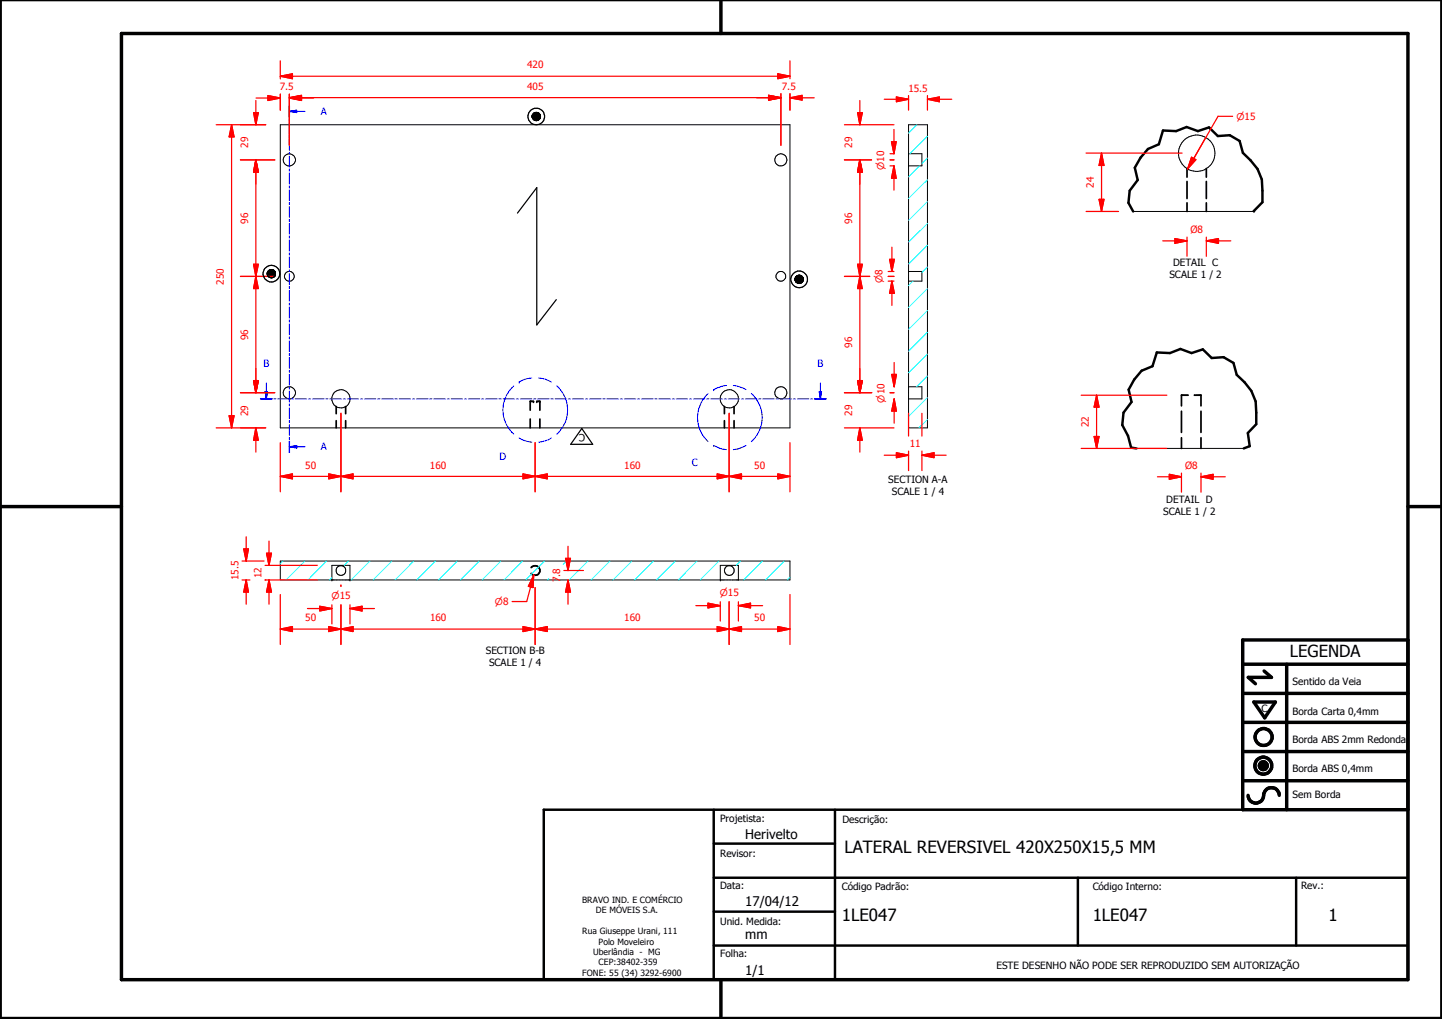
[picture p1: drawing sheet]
<svg xmlns="http://www.w3.org/2000/svg" width="297mm" height="210mm" viewBox="0 0 297 210" stroke-linecap="round" stroke-linejoin="round" font-family="sans-serif">
<g fill="#000">
<circle cx="109.9" cy="82.7" r=".18"/>
<circle cx="110.6" cy="82.7" r=".18"/>
<circle cx="111.2" cy="82.7" r=".18"/>
</g>
<g fill="none" stroke="#000" stroke-width=".35">
<path d="M244.5 34.7v1.8M244.5 37.4v3.5M248.5 34.7v1.8M248.5 37.4v3.5M244.5 41.8v1.8M248.5 41.8v1.8M69.3 83.7v1.5M69.3 86.7v1.4M71.2 83.7v1.5M71.2 86.7v1.4M109.2 86.3v1.8M109.9 82.7h-.7v1.8"/>
<path d="M110.6 82.7h.6v1.8M111.2 86.3v1.8M149.2 83.7v1.5M149.2 86.7v1.4M151.2 83.7v1.5M151.2 86.7v1.4M243.4 84.7v4.4M243.4 90.2v2.2M244.7 81.4h-1.3v2.2M246 81.4h1.4v2.2M247.4 84.7v4.4M247.4 90.2v2.2"/>
<path d="M109.4 116.9a1 1 0 0 1 1.5-.1 1 1 0 0 1 0 1.5 1 1 0 0 1-1.5-.2"/>
</g>
<g fill="none" stroke="#000" stroke-width=".21">
<path d="M57.7 25.7h105v62.4h-105zM109.6 23.8v.4zM109.6 23.8v.3zM109.6 23.9v.2zM109.7 23.6v.7zM109.7 23.7v.6zM109.7 23.7l-.1 .5zM109.8 23.6v.8zM109.8 23.5v1zM109.8 23.5v.9zM109.9 23.5v1.1zM109.9 23.4v1.2z"/>
<path d="M110 23.3l.1-.1-.1 1.5zM110 23.3v1.4zM110.1 23.2v1.5zM110.1 23.2v1.6zM110.2 23.2h.1l-.1 1.6zM110.2 23.2v1.6zM110.3 23.2v1.6zM110.3 23.2v1.6h-.1zM110.4 23.2v1.6zM110.4 23.2h.2l-.2 1.6zM110.6 23.2v1.6h-.2zM110.6 23.2v1.6z"/>
<path d="M110.7 23.2l-.1 1.6zM110.7 23.2v1.6zM110.8 23.2l-.1 1.6zM110.8 23.2v1.6zM110.9 23.2l-.1 1.6zM110.9 23.2v1.5zM111 23.3l-.1 1.4zM111 23.3v1.4zM111 23.4v1.3zM111 23.4v1.2zM111.1 23.5l-.1 1.1zM111.1 23.5v1.1z"/>
<path d="M111.2 23.5l-.1 1.1zM111.2 23.5v1zM111.2 23.6v.9zM111.2 23.6v.8zM111.2 23.6v.7zM111.3 23.7l-.1 .6zM111.3 23.7v.6zM111.3 23.8v.5zM111.3 23.8v.4zM111.3 23.9v.3zM111.3 23.9v.2zM187.2 34.2h.1"/>
<path d="M187.2 31.7h2.7v2.5h-2.7M187.2 25.7h3.8v62.4h-3.8zM55.1 56.2v.4zM55.1 56.2v.3zM55.1 56.3v.2zM55.1 56.1v.5zM55.2 56v.8zM55.2 56v.7zM55.2 55.9l.1-.1-.1 1.1zM55.2 55.9v1zM55.2 55.9v.9zM55.3 55.8v1.1z"/>
<path d="M55.3 55.8l.1-.1-.1 1.3zM55.3 55.8v1.2zM55.4 55.7v1.4zM55.5 55.7l.1-.1-.1 1.5zM55.5 55.7v1.4zM55.6 55.6v1.5zM55.7 55.6v1.6zM55.7 55.5h.1l-.1 1.7zM55.7 55.5v1.7zM55.8 55.5v1.7zM55.8 55.5v1.7h-.1zM55.9 55.5v1.7z"/>
<path d="M56 55.5l-.1 1.7zM56 55.5v1.7zM56.1 55.5l-.1 1.7zM56.1 55.5v1.7zM56.2 55.6l-.1 1.6zM56.2 55.6v1.6zM56.3 55.6l-.1 1.6zM56.3 55.6v1.5zM56.3 55.7v1.4zM56.4 55.7l-.1 1.4zM56.4 55.7v1.4zM56.5 55.8l-.1 1.3z"/>
<path d="M56.5 55.8v1.2zM56.6 55.8l-.1 1.2zM56.6 55.8v1.1zM56.6 55.9v1zM56.6 56v.9zM56.6 56v.8zM56.7 56l-.1 .8zM56.7 56v.7zM56.7 56.1v.6zM56.7 56.1v.5zM56.7 56.2v.4zM56.7 56.3v.3z"/>
<path d="M56.7 56.3v.2zM163.8 57.4v.3zM163.8 57.4v.2zM163.8 57.3v.5zM163.8 57.3v.4zM163.9 57.1v.9zM163.9 57.1v.8zM163.9 57.2v.7zM163.9 57.2l-.1 .6zM163.9 57.1l.1-.1-.1 1zM164 57v1.1zM164 56.9h.1l-.1 1.3z"/>
<path d="M164 56.9v1.3zM164.1 56.9v1.3zM164.2 56.8v1.5zM164.3 56.8v1.5zM164.4 56.7v1.6zM164.4 56.7l-.1 1.6zM164.4 56.7h.1l-.1 1.7zM164.4 56.7v1.7zM164.5 56.7v1.7zM164.5 56.7v1.7h-.1zM164.6 56.7l-.1 1.7zM164.6 56.7v1.7z"/>
<path d="M164.7 56.7l-.1 1.7zM164.7 56.7v1.7zM164.8 56.7l-.1 1.7zM164.8 56.7v1.7zM164.9 56.7l-.1 1.7zM164.9 56.7v1.6zM165 56.8l-.1 1.5zM165 56.8v1.5zM165.1 56.8l-.1 1.5zM165.1 56.8v1.5zM165.1 56.9v1.4zM165.1 56.9v1.3z"/>
<path d="M165.2 56.9l-.1 1.3zM165.2 56.9v1.3zM165.3 57l-.1 1.2zM165.3 57v1.1zM165.3 57.1v1zM165.3 57.1v.9zM165.4 57.1l-.1 .9zM165.4 57.1v.9zM165.4 57.2v.8zM165.4 57.2v.7zM165.4 57.3v.6zM165.4 57.3v.5z"/>
<path d="M165.4 57.4v.4zM165.4 57.4v.3zM165.4 57.4v.2zM187.2 55.9h2.7v2h-2.7M233.4 43.6h24.9M187.2 79.7h.1M187.2 79.7h2.7v2.5h-2.7M234.1 92.4h22.1M57.7 115.6h105v3.9h-105zM68.4 119.5h.1M68.4 119.5v-3h3.7v3M72.1 119.5h.1"/>
<path d="M148.4 119.5h.1M148.4 119.5v-3h3.7v3M259.4 157.6l1.6 .1zM259.4 157.7l1.6 .1zM259.4 157.8l1.6 .1zM259.4 157.9h1.6v.1zM259.4 157.9l1.6 .1h-1.5zM259.4 157.6h1.6zM259.5 158h1.5zM259.5 158l1.4 .1zM259.5 157.5l1.5 .1zM259.5 158.1h1.4z"/>
<path d="M259.5 157.4l1.5 .1zM259.5 158.1l1.4 .1zM259.5 157.3l1.4 .1zM259.6 158.2h1.3zM259.6 158.2h1.2zM259.6 157.2l1.3 .1zM259.6 158.2l1.2 .1zM259.6 157.2h1.3zM259.7 158.3h1.1zM259.7 158.3l1 .1zM259.7 157.1l1.1 .1zM259.7 157.1h1.1z"/>
<path d="M259.8 158.4h.9zM259.8 158.4h.8zM259.8 157.1h1zM259.8 157.1h.9zM259.8 158.4l.8 .1zM259.8 157l.9 .1zM259.8 157h.8zM259.9 158.5h.7zM259.9 158.5h.6zM259.9 157h.7zM260 158.5h.5zM260 158.5h.4z"/>
<path d="M260 157h.6zM260.1 158.5h.3zM260.1 158.5h.2zM260.1 156.9l.4 .1zM260.1 156.9h.3zM260.1 156.9h.2z"/>
<circle cx="59.6" cy="32.9" r="1.27"/>
<circle cx="160.9" cy="32.9" r="1.25"/>
<circle cx="246.5" cy="31.6" r="3.7"/>
<circle cx="59.6" cy="56.9" r="1.01"/>
<circle cx="160.8" cy="56.9" r="1"/>
<circle cx="59.6" cy="80.9" r="1.25"/>
<circle cx="70.2" cy="82.2" r="1.89"/>
<circle cx="150.2" cy="82.2" r="1.88"/>
<circle cx="160.8" cy="80.9" r="1.25"/>
<circle cx="70.2" cy="117.5" r="1.01"/>
<circle cx="150.2" cy="117.5" r="1.01"/>
</g>
<path d="M233.4 43.6l-1-1.8 .3-2.5 1.7-2.2-.6-2.6 1.1-2 1.6-1.8 2.2-1 .9-2.8 2.7 .1 2.1-.8 2.4 .8 2.2-.8 1.9 1.8 2.4-.1 2.1 1.1 .6 2.5 1.6 1.5 1.4 1.8 .9 2.2 .2 4.7-1.8 1.9M234.1 92.4l-1.1-.2-.6-2.4-1.2-2.3 .2-2.5 1.7-2.2-.6-2.5 1.1-2.1 1.6-1.8 2.2-1 .9-2.8 2.7 .1 2.2-.8 2.2 .8 2.4-.7 1.8 1.7 2.4-.1 2.1 1.2 .7 2.4 1.6 1.5 1.4 1.8 .9 2.2 .1 4.7-1.8 1.8 .4 2.7-1.2 .5M112 166.8h178v35h-178zM147 173.8h25M147 166.8v35M172 166.8v35M147 194.8h143M147 180.8h143M147 187.8h25M222 180.8v14M267 180.8v14" fill="none" stroke="#000" stroke-width=".51"/>
<g fill="#000">
<path d="M109.7 23.7l-.1 .5zM109.6 23.8v.4zM109.6 23.8v.3zM109.6 23.9v.2zM109.7 23.6v.7zM109.7 23.7v.6zM109.8 23.5v.9zM109.8 23.6v.8zM109.8 23.5v1zM109.9 23.4v1.2zM109.9 23.5v1.1zM110 23.3l.1-.1-.1 1.5z"/>
<path d="M110 23.3v1.4zM110.1 23.2v1.5zM110.1 23.2v1.6zM110.2 23.2h.1l-.1 1.6zM110.2 23.2v1.6zM110.3 23.2v1.6zM110.3 23.2v1.6h-.1zM110.4 23.2v1.6zM110.4 23.2h.2l-.2 1.6zM110.6 23.2v1.6h-.2zM110.6 23.2v1.6zM110.7 23.2l-.1 1.6z"/>
<path d="M110.7 23.2v1.6zM110.8 23.2l-.1 1.6zM110.8 23.2v1.6zM110.9 23.2l-.1 1.6zM110.9 23.2v1.5zM111 23.3l-.1 1.4zM111 23.3v1.4zM111 23.4v1.3zM111 23.4v1.2zM111.1 23.5l-.1 1.1zM111.1 23.5v1.1zM111.2 23.5l-.1 1.1z"/>
<path d="M111.2 23.5v1zM111.2 23.6v.9zM111.2 23.6v.8zM111.2 23.6v.7zM111.3 23.7l-.1 .6zM111.3 23.7v.6zM111.3 23.8v.5zM111.3 23.8v.4zM111.3 23.9v.3zM111.3 23.9v.2zM55.1 56.1v.5zM55.1 56.2v.4z"/>
<path d="M55.1 56.2v.3zM55.1 56.3v.2zM55.2 55.9v.9zM55.2 56v.8zM55.2 56v.7zM55.2 55.9l.1-.1-.1 1.1zM55.2 55.9v1zM55.3 55.8v1.1zM55.3 55.8l.1-.1-.1 1.3zM55.3 55.8v1.2zM55.4 55.7v1.4zM55.5 55.7l.1-.1-.1 1.5z"/>
<path d="M55.5 55.7v1.4zM55.6 55.6v1.5zM55.7 55.6v1.6zM55.7 55.5h.1l-.1 1.7zM55.7 55.5v1.7zM55.8 55.5v1.7zM55.8 55.5v1.7h-.1zM55.9 55.5v1.7zM56 55.5l-.1 1.7zM56 55.5v1.7zM56.1 55.5l-.1 1.7zM56.1 55.5v1.7z"/>
<path d="M56.2 55.6l-.1 1.6zM56.2 55.6v1.6zM56.3 55.6l-.1 1.6zM56.3 55.6v1.5zM56.3 55.7v1.4zM56.4 55.7l-.1 1.4zM56.4 55.7v1.4zM56.5 55.8l-.1 1.3zM56.5 55.8v1.2zM56.6 55.8l-.1 1.2zM56.6 55.8v1.1zM56.6 55.9v1z"/>
<path d="M56.6 56v.9zM56.6 56v.8zM56.7 56l-.1 .8zM56.7 56v.7zM56.7 56.1v.6zM56.7 56.1v.5zM56.7 56.2v.4zM56.7 56.3v.3zM56.7 56.3v.2zM163.8 57.3v.4zM163.8 57.4v.3zM163.8 57.4v.2z"/>
<path d="M163.9 57.2l-.1 .6zM163.8 57.3v.5zM163.9 57.1v.9zM163.9 57.1v.8zM163.9 57.2v.7zM163.9 57.1l.1-.1-.1 1zM164 57v1.1zM164 56.9h.1l-.1 1.3zM164 56.9v1.3zM164.1 56.9v1.3zM164.2 56.8v1.5zM164.3 56.8v1.5z"/>
<path d="M164.4 56.7v1.6zM164.4 56.7l-.1 1.6zM164.4 56.7h.1l-.1 1.7zM164.4 56.7v1.7zM164.5 56.7v1.7zM164.5 56.7v1.7h-.1zM164.6 56.7l-.1 1.7zM164.6 56.7v1.7zM164.7 56.7l-.1 1.7zM164.7 56.7v1.7zM164.8 56.7l-.1 1.7zM164.8 56.7v1.7z"/>
<path d="M164.9 56.7l-.1 1.7zM164.9 56.7v1.6zM165 56.8l-.1 1.5zM165 56.8v1.5zM165.1 56.8l-.1 1.5zM165.1 56.8v1.5zM165.1 56.9v1.4zM165.1 56.9v1.3zM165.2 56.9l-.1 1.3zM165.2 56.9v1.3zM165.3 57l-.1 1.2zM165.3 57v1.1z"/>
<path d="M165.3 57.1v1zM165.3 57.1v.9zM165.4 57.1l-.1 .9zM165.4 57.1v.9zM165.4 57.2v.8zM165.4 57.2v.7zM165.4 57.3v.6zM165.4 57.3v.5zM165.4 57.4v.4zM165.4 57.4v.3zM165.4 57.4v.2zM259.4 157.6h1.6z"/>
<path d="M259.5 157.5l1.5 .1zM259.5 157.4l1.5 .1zM259.5 157.3l1.4 .1zM259.6 157.2l1.3 .1zM259.6 157.2h1.3zM259.7 157.1l1.1 .1zM259.7 157.1h1.1zM259.8 157.1h1zM259.8 157.1h.9zM259.8 157l.9 .1zM259.8 157h.8zM259.9 157h.7z"/>
<path d="M260 157h.6zM260.1 156.9l.4 .1zM260.1 156.9h.3zM260.1 156.9h.2zM260.1 158.5h.2zM260 158.5h.4zM260.1 158.5h.3zM259.9 158.5h.6zM260 158.5h.5zM259.8 158.4l.8 .1zM259.9 158.5h.7zM259.8 158.4h.8z"/>
<path d="M259.7 158.3l1 .1zM259.8 158.4h.9zM259.6 158.2l1.2 .1zM259.7 158.3h1.1zM259.6 158.2h1.2zM259.5 158.1l1.4 .1zM259.6 158.2h1.3zM259.5 158l1.4 .1zM259.5 158.1h1.4zM259.4 157.9l1.6 .1h-1.5zM259.5 158h1.5zM259.4 157.6l1.6 .1z"/>
<path d="M259.4 157.7l1.6 .1zM259.4 157.8l1.6 .1zM259.4 157.9h1.6v.1z"/>
</g>
<g fill="none" stroke="#000" stroke-width=".71">
<path d="M148.5 0v6.9M297 -.1v209.9h-297v-209.9M25 6.9h265v194.9h-265zM0 104.4h25M290 104.4h7M256 136.8h34M260.4 138.2l1.5 1.3h-4.8l1.5 1.3M265 136.8v30M290 131.8h-34v35h34M256 154.8h34M256 148.8h34M256 142.8h34"/>
<path d="M258.3 144.6h4.4l-2.2 3.3zM256 160.8h34M257.1 163.8a1.62 1.62 0 0 0 1.8 1.6 1.62 1.62 0 0 0 1.4-1.9 1.63 1.63 0 0 1 1.7-1.2 1.63 1.63 0 0 1 1.5 1.5M148.5 201.8v8"/>
<circle cx="260.2" cy="157.7" r="1.76"/>
<circle cx="260.2" cy="157.7" r=".82"/>
<circle cx="260.3" cy="151.8" r="1.76"/>
</g>
<g fill="none" stroke="#00f" stroke-width=".21">
<path d="M59.6 21.8v2.3M59.6 24.5v.4M59.6 25.3v2.2M59.6 27.9v.4M59.6 28.7v2.3M59.6 31.4v.4M59.6 32.2v2.2M59.6 34.8v.5M59.6 35.6v2.3M59.6 38.3v.4M59.6 39.1v2.2M59.6 22.9h1.5"/>
<path d="M59.6 41.7v.5M59.6 42.5v2.3M59.6 45.2v.4M59.6 46v2.2M59.6 48.6v.5M59.6 49.4v2.3M59.6 52.1v.4M59.6 52.9v2.3M59.6 55.5v.5M59.6 56.3v2.3M59.6 59v.4M59.6 59.8v2.3"/>
<path d="M59.6 62.4v.5M59.6 63.2v2.3M59.6 65.9v.4M59.6 66.7v2.3M59.6 69.3v.5M59.6 70.2v2.2M59.6 72.8v.5M59.6 73.6v2.3M59.6 76.3v.4M59.6 77.1v2.2M59.6 79.7v.5M59.6 80.6v2.2"/>
<path d="M59.6 83.2v.4M59.6 84v2.2M59.6 86.6v.5M59.6 87.5v2.2M59.6 90.1v.5M59.6 90.9v2.3"/>
</g>
<path d="M59.6 21.8v2.3M59.6 90.9v2.3" fill="none" stroke="#00f" stroke-width=".3"/>
<path d="M59.6 22.9l1.5-.2v.5z" fill="#00f"/>
<path d="M59.6 22.9l1.5-.2v.5zM61.1 22.9h1.7M59.6 92h1.5" fill="none" stroke="#00f" stroke-width=".21"/>
<path d="M59.6 92l1.5-.2v.5z" fill="#00f"/>
<g fill="none" stroke="#00f" stroke-width=".21">
<path d="M53.7 82.2h2.3M54.9 80.6v1.6M56.4 82.2h.5M57.2 82.2h2.4M59.6 92l1.5-.2v.5zM60 82.2h.4M60.8 82.2h2.4M61.1 92h1.7M63.5 82.2h.5M64.4 82.2h2.4M67.1 82.2h.5M67.9 82.2h2.4"/>
<path d="M70.7 82.2h.5M71.5 82.2h2.4M74.2 82.2h.5M75.1 82.2h2.3M77.8 82.2h.5M78.7 82.2h2.3M81.4 82.2h.4M82.2 82.2h2.4M85 82.2h.4M85.8 82.2h2.4M88.5 82.2h.5M89.4 82.2h2.3"/>
<path d="M92.1 82.2h.4M92.9 82.2h2.4M95.7 82.2h.4M96.5 82.2h2.3M99.2 82.2h.4M100 82.2h2.4M102.8 82.2h.4M103.6 82.2h2.4M106.3 82.2h.5M107.2 82.2h2.4M109.9 82.2h.5M110.7 82.2h2.4"/>
<path d="M113.5 82.2h.5M114.3 82.2h2.4M117 82.2h.5M117.9 82.2h2.3M120.6 82.2h.5M121.5 82.2h2.3M124.2 82.2h.4M125 82.2h2.4M127.8 82.2h.4M128.6 82.2h2.4M131.3 82.2h.5M132.2 82.2h2.3"/>
<path d="M134.9 82.2h.4M135.7 82.2h2.4M138.5 82.2h.4M139.3 82.2h2.3M142 82.2h.4M142.8 82.2h2.4M145.6 82.2h.4M146.4 82.2h2.4M149.2 82.2h.4M150 82.2h2.4M152.7 82.2h.5M153.5 82.2h2.4"/>
<path d="M156.3 82.2h.5M157.1 82.2h2.4M159.8 82.2h.5M160.7 82.2h2.4M163.4 82.2h.5M164.2 82.2h2.4M167 82.2h.4M167.8 82.2h2.4"/>
</g>
<g fill="none" stroke="#0ff" stroke-width=".21">
<path d="M188.9 25.7l-1.7 1.7M189.4 34.2l-2.2 2.2M191 37l-3.8 3.9M191 32.6l-1.1 1.1M191 28.1l-3.6 3.6M188.1 57.9l-.9 .9M191 59.5l-3.8 3.8M191 55l-1.1 1.1M191 50.5l-3.8 3.9M191 46l-3.8 3.9M191 41.5l-3.8 3.9M191 77.4l-2.2 2.3"/>
<path d="M191 72.9l-3.8 3.9M191 68.5l-3.8 3.8M191 64l-3.8 3.8M191 86.4l-1.7 1.7M191 81.9l-3.8 3.9"/>
</g>
<path d="M53.7 82.2h2.3M167.8 82.2h2.4" fill="none" stroke="#00f" stroke-width=".3"/>
<path d="M54.6 80.6h.5l-.2 1.6z" fill="#00f"/>
<path d="M54.9 78.9v1.7M54.6 80.6h.5l-.2 1.6zM169 80.6v1.6" fill="none" stroke="#00f" stroke-width=".21"/>
<path d="M168.7 80.6h.5l-.2 1.6z" fill="#00f"/>
<g fill="none" stroke="#00f" stroke-width=".21">
<path d="M105.8 79.5a6.6 6.6 0 0 0 0 9.9M106.9 78.7h.1M109.6 77.9l-1.5 .2-1.2 .6M111 77.9l1.4 .2 1.2 .6M114.7 79.5a6.7 6.7 0 0 1 0 9.9M149.6 79.4a5.5 5.5 0 0 0-2.6 .9M151 79.4a5.5 5.5 0 0 1 2.7 .9M169 78.9v1.7M106.9 90.2l1.2 .6 1.5 .3M113.6 90.2l-1.2 .6-1.4 .3M145.9 81.1a6.7 6.7 0 0 0 0 9.9M147 80.3h.1"/>
<path d="M147 91.8h.1M147 91.8l1.8 .7 .8 .1M153.7 91.8l-1.8 .7-.9 .1M154.8 81.1a6.6 6.6 0 0 1 0 9.9M168.7 80.6h.5l-.2 1.6z"/>
</g>
<g fill="none" stroke="#0ff" stroke-width=".21">
<path d="M58.3 115.6l-.6 .6M62.8 115.6l-3.9 3.9M67.3 115.6l-3.9 3.9M68.4 119l-.5 .5M71.8 115.6l-.9 .9M76.2 115.6l-3.9 3.9M80.7 115.6l-3.8 3.9M85.2 115.6l-3.8 3.9M89.7 115.6l-3.9 3.9M94.2 115.6l-3.9 3.9M98.7 115.6l-3.9 3.9M103.2 115.6l-3.9 3.9"/>
<path d="M107.7 115.6l-3.9 3.9M112.2 115.6l-3.9 3.9M113 119.2l-.2 .3M116.7 115.6l-.7 .6M121.1 115.6l-3.8 3.9M125.6 115.6l-3.9 3.9M130.1 115.6l-3.9 3.9M134.6 115.6l-3.9 3.9M139.1 115.6l-3.9 3.9M143.6 115.6l-3.9 3.9M148.1 115.6l-3.9 3.9M152.6 115.6l-.9 .9"/>
<path d="M157.1 115.6l-3.9 3.9M161.5 115.6l-3.8 3.9M162.7 118.9l-.5 .6"/>
</g>
<path d="M52.7 88.1v2.6" fill="none" stroke="#f00" stroke-width=".25"/>
<path d="M52.7 88.1l.5 2.6h-1z" fill="#f00"/>
<path d="M52.7 78.4v2.5M52.7 88.1l.5 2.6h-1z" fill="none" stroke="#f00" stroke-width=".25"/>
<path d="M52.2 78.4h1l-.5 2.5z" fill="#f00"/>
<path d="M52.2 78.4h1l-.5 2.5zM52.7 75.9v5M49.5 88.1h5.2M49.5 80.9h7.1M52.7 90.7v2.4" fill="none" stroke="#f00" stroke-width=".25"/>
<path d="M52.2 78.4h1l-.5 2.5z" fill="#f00"/>
<path d="M52.7 56.9v2.5M52.2 78.4h1l-.5 2.5z" fill="none" stroke="#f00" stroke-width=".25"/>
<path d="M52.7 56.9l.5 2.5h-1z" fill="#f00"/>
<path d="M49.5 56.9h7.1M52.7 56.9l.5 2.5h-1zM52.7 54.4v2.5M52.7 59.4v19M49.5 80.9h7.1" fill="none" stroke="#f00" stroke-width=".25"/>
<path d="M52.2 54.4h1l-.5 2.5z" fill="#f00"/>
<path d="M52.7 32.9v2.5M52.2 54.4h1l-.5 2.5z" fill="none" stroke="#f00" stroke-width=".25"/>
<path d="M52.7 32.9l.5 2.5h-1z" fill="#f00"/>
<path d="M49.5 32.9h7.1M52.7 32.9l.5 2.5h-1zM52.7 32.9v21.5M49.5 56.9h7.1" fill="none" stroke="#f00" stroke-width=".25"/>
<path d="M52.7 32.9l.5 2.5h-1z" fill="#f00"/>
<path d="M52.7 32.9l.5 2.5h-1zM52.7 23.2v2.5" fill="none" stroke="#f00" stroke-width=".25"/>
<path d="M52.2 23.2h1l-.5 2.5z" fill="#f00"/>
<path d="M49.5 25.7h5.2M49.5 32.9h7.1M52.2 23.2h1l-.5 2.5zM52.7 20.7v2.5M52.7 35.4v2.5M47.7 85.6v2.5" fill="none" stroke="#f00" stroke-width=".25"/>
<path d="M47.2 85.6h1l-.5 2.5z" fill="#f00"/>
<path d="M47.7 25.7v2.5M47.2 85.6h1l-.5 2.5z" fill="none" stroke="#f00" stroke-width=".25"/>
<path d="M47.7 25.7l.5 2.5h-1z" fill="#f00"/>
<path d="M44.5 25.7h10.2M47.7 25.7l.5 2.5h-1zM47.7 28.2v57.4M55.2 20.2h2.5M44.5 88.1h10.2" fill="none" stroke="#f00" stroke-width=".25"/>
<path d="M55.2 19.7l2.5 .5-2.5 .5z" fill="#f00"/>
<path d="M55.2 19.7l2.5 .5-2.5 .5zM59.6 20.2h2.5" fill="none" stroke="#f00" stroke-width=".25"/>
<path d="M59.6 20.2l2.5-.5v1z" fill="#f00"/>
<path d="M57.7 19.4v3.3M59.6 19.4v10.5M52.7 20.2h2.5M59.6 20.2l2.5-.5v1zM59.6 20.1h2.5M62.1 20.2h2.5" fill="none" stroke="#f00" stroke-width=".25"/>
<path d="M59.6 20.1l2.5-.5v1z" fill="#f00"/>
<path d="M59.6 20.1l2.5-.5v1zM158.3 20.1h2.6" fill="none" stroke="#f00" stroke-width=".25"/>
<path d="M158.3 19.6l2.6 .5-2.6 .5z" fill="#f00"/>
<path d="M59.6 19.4v10.5M158.3 19.6l2.6 .5-2.6 .5zM160.9 19.3v10.6M62.1 20.1h96.2M158.3 20.2h2.6" fill="none" stroke="#f00" stroke-width=".25"/>
<path d="M158.3 19.6l2.6 .6-2.6 .4z" fill="#f00"/>
<path d="M158.3 19.6l2.6 .6-2.6 .4zM162.7 20.2h2.5" fill="none" stroke="#f00" stroke-width=".25"/>
<path d="M162.7 20.2l2.5-.6v1z" fill="#f00"/>
<path d="M57.7 15.7h2.5M160.9 19.3v10.6M162.7 19.3v3.4M155.9 20.2h2.4M162.7 20.2l2.5-.6v1zM165.2 20.2h2.5" fill="none" stroke="#f00" stroke-width=".25"/>
<path d="M57.7 15.7l2.5-.5v1z" fill="#f00"/>
<path d="M57.7 15.7l2.5-.5v1zM160.2 15.7h2.5" fill="none" stroke="#f00" stroke-width=".25"/>
<path d="M160.2 15.2l2.5 .5-2.5 .5z" fill="#f00"/>
<path d="M57.7 12.5v3.8M57.7 19.4v3.3M60.2 15.7h100M160.2 15.2l2.5 .5-2.5 .5zM162.7 12.5v3.7M162.7 19.3v3.4M57.7 98.1h2.5" fill="none" stroke="#f00" stroke-width=".25"/>
<path d="M57.7 98.1l2.5-.5v1z" fill="#f00"/>
<path d="M57.7 98.1l2.5-.5v1zM67.7 98.1h2.5" fill="none" stroke="#f00" stroke-width=".25"/>
<path d="M67.7 97.6l2.5 .5-2.5 .5z" fill="#f00"/>
<path d="M57.7 91.2v10.1M60.2 98.1h7.5M67.7 97.6l2.5 .5-2.5 .5zM70.2 98.1h2.5M70.2 85.1v16.2" fill="none" stroke="#f00" stroke-width=".25"/>
<path d="M70.2 98.1l2.5-.5v1z" fill="#f00"/>
<path d="M70.2 98.1l2.5-.5v1zM107.7 98.1h2.5" fill="none" stroke="#f00" stroke-width=".25"/>
<path d="M107.7 97.6l2.5 .5-2.5 .5z" fill="#f00"/>
<path d="M70.2 85.1v16.2M72.7 98.1h35M107.7 97.6l2.5 .5-2.5 .5zM110.2 98.1h2.5M110.2 91.2v10.1" fill="none" stroke="#f00" stroke-width=".25"/>
<path d="M110.2 98.1l2.5-.5v1z" fill="#f00"/>
<path d="M110.2 98.1l2.5-.5v1zM147.7 98.1h2.5" fill="none" stroke="#f00" stroke-width=".25"/>
<path d="M147.7 97.6l2.5 .5-2.5 .5z" fill="#f00"/>
<path d="M110.2 91.2v10.1M112.7 98.1h35M147.7 97.6l2.5 .5-2.5 .5zM150.2 98.1h2.5M150.2 85.1v16.2" fill="none" stroke="#f00" stroke-width=".25"/>
<path d="M150.2 98.1l2.5-.5v1z" fill="#f00"/>
<path d="M150.2 98.1l2.5-.5v1zM160.2 98.1h2.5" fill="none" stroke="#f00" stroke-width=".25"/>
<path d="M160.2 97.6l2.5 .5-2.5 .5z" fill="#f00"/>
<path d="M150.2 85.1v16.2M152.7 98.1h7.5M160.2 97.6l2.5 .5-2.5 .5zM162.7 91.2v10.1M65.9 125.3h2.5" fill="none" stroke="#f00" stroke-width=".25"/>
<path d="M65.9 124.9l2.5 .4-2.5 .6z" fill="#f00"/>
<path d="M65.9 124.9l2.5 .4-2.5 .6zM65.9 124.9l2.5 .4M72.1 125.3h2.5" fill="none" stroke="#f00" stroke-width=".25"/>
<path d="M72.1 125.3l2.5-.4v1z" fill="#f00"/>
<path d="M63.3 125.3h2.6M65.9 124.9v.7M68.4 124.6v3.9M68.4 125.3l-2.5 .6M72.1 125.3l2.5-.4v1zM72.1 124.6v3.9M74.6 125.3h2.5M145.8 124.8h2.6" fill="none" stroke="#f00" stroke-width=".25"/>
<path d="M145.8 124.2l2.6 .6-2.6 .4z" fill="#f00"/>
<path d="M145.8 124.2l2.6 .6-2.6 .4zM152.1 124.8h2.5" fill="none" stroke="#f00" stroke-width=".25"/>
<path d="M152.1 124.8l2.5-.6v1z" fill="#f00"/>
<path d="M109.9 118.5l-.6 2.4M143.3 124.8h2.5M148.4 124v3.9M152.1 124.8l2.5-.6v1zM152.1 124v3.9M154.6 124.8h2.5" fill="none" stroke="#f00" stroke-width=".25"/>
<path d="M109.9 118.5l-.1 2.5-1-.2z" fill="#f00"/>
<path d="M109.9 118.5l-.1 2.5-1-.2zM57.7 129.6h2.5M109.3 120.9l-.8 3h-3" fill="none" stroke="#f00" stroke-width=".25"/>
<path d="M57.7 129.6l2.5-.5v1z" fill="#f00"/>
<path d="M57.7 129.6l2.5-.5v1zM67.7 129.6h2.5" fill="none" stroke="#f00" stroke-width=".25"/>
<path d="M67.7 129.1l2.5 .5-2.5 .5z" fill="#f00"/>
<path d="M57.7 122.5v10.3M60.2 129.6h7.5M67.7 129.1l2.5 .5-2.5 .5zM70.2 129.6h2.5M70.2 120.5v.3M70.2 124.6v8.2" fill="none" stroke="#f00" stroke-width=".25"/>
<path d="M70.2 129.6l2.5-.5v1z" fill="#f00"/>
<path d="M70.2 129.6l2.5-.5v1zM107.7 129.6h2.5" fill="none" stroke="#f00" stroke-width=".25"/>
<path d="M107.7 129.1l2.5 .5-2.5 .5z" fill="#f00"/>
<path d="M70.2 120.5v.3M70.2 124.6v8.2M72.7 129.6h35M107.7 129.1l2.5 .5-2.5 .5zM110.2 129.6h2.5M110.2 121v11.8" fill="none" stroke="#f00" stroke-width=".25"/>
<path d="M110.2 129.6l2.5-.5v1z" fill="#f00"/>
<path d="M110.2 129.6l2.5-.5v1zM147.7 129.6h2.5" fill="none" stroke="#f00" stroke-width=".25"/>
<path d="M147.7 129.1l2.5 .5-2.5 .5z" fill="#f00"/>
<path d="M110.2 121v11.8M112.7 129.6h35M147.7 129.1l2.5 .5-2.5 .5zM150.2 129.6h2.5M150.2 124v8.8" fill="none" stroke="#f00" stroke-width=".25"/>
<path d="M150.2 129.6l2.5-.5v1z" fill="#f00"/>
<path d="M150.2 129.6l2.5-.5v1zM160.2 129.6h2.5" fill="none" stroke="#f00" stroke-width=".25"/>
<path d="M160.2 129.1l2.5 .5-2.5 .5z" fill="#f00"/>
<path d="M55.4 119.5v2.5M150.2 124v8.8M152.7 129.6h7.5M160.2 129.1l2.5 .5-2.5 .5zM162.7 122.5v10.3" fill="none" stroke="#f00" stroke-width=".25"/>
<path d="M55.4 119.5l.5 2.5h-1z" fill="#f00"/>
<path d="M55.4 119.5l.5 2.5h-1zM55.4 114v2.5" fill="none" stroke="#f00" stroke-width=".25"/>
<path d="M54.9 114h1l-.5 2.5z" fill="#f00"/>
<path d="M50.7 113.1v2.5M54.6 119.5h10.8M54.6 116.5h10.8M54.9 114h1l-.5 2.5zM55.4 111.5v2.5M55.4 122v2.5" fill="none" stroke="#f00" stroke-width=".25"/>
<path d="M50.2 113.1h1l-.5 2.5z" fill="#f00"/>
<path d="M50.2 113.1h1l-.5 2.5zM50.7 119.5v2.5" fill="none" stroke="#f00" stroke-width=".25"/>
<path d="M50.7 119.5l.5 2.5h-1z" fill="#f00"/>
<path d="M49.9 115.6h4.5M49.9 119.5h1.6M50.7 119.5l.5 2.5h-1zM50.7 110.6v2.5M54.6 119.5h.1M117 119.5v2.5M50.7 122v2.5" fill="none" stroke="#f00" stroke-width=".25"/>
<path d="M117 119.5l.5 2.5h-1z" fill="#f00"/>
<path d="M117 119.5l.5 2.5h-1zM117 115v2.5" fill="none" stroke="#f00" stroke-width=".25"/>
<path d="M116.5 115h1l-.5 2.5z" fill="#f00"/>
<path d="M184.1 29.2v2.5M116.2 117.5h4M116.5 115h1l-.5 2.5zM117 112.5v2.5M117 122v2.5" fill="none" stroke="#f00" stroke-width=".25"/>
<path d="M183.6 29.2h1l-.5 2.5z" fill="#f00"/>
<path d="M183.6 29.2h1l-.5 2.5zM184.1 34.2v2.5" fill="none" stroke="#f00" stroke-width=".25"/>
<path d="M184.1 34.2l.5 2.5h-1z" fill="#f00"/>
<path d="M183.3 31.7h.8M183.3 34.2h.8M184.1 34.2l.5 2.5h-1zM184.1 26.7v2.5M184.1 36.7v2.5M183.7 53.4v2.5" fill="none" stroke="#f00" stroke-width=".25"/>
<path d="M183.3 53.4h.9l-.5 2.5z" fill="#f00"/>
<path d="M183.3 53.4h.9l-.5 2.5zM183.7 57.9v2.5" fill="none" stroke="#f00" stroke-width=".25"/>
<path d="M183.7 57.9l.5 2.5h-.9z" fill="#f00"/>
<path d="M183 55.9h1.1M183 57.9h1.1M183.7 57.9l.5 2.5h-.9zM183.7 50.9v2.5M183.7 60.4v2.5M184.2 77.1v2.6" fill="none" stroke="#f00" stroke-width=".25"/>
<path d="M183.7 77.1h1l-.5 2.6z" fill="#f00"/>
<path d="M183.7 77.1h1l-.5 2.6zM184.2 82.2v2.5" fill="none" stroke="#f00" stroke-width=".25"/>
<path d="M184.2 82.2l.5 2.5h-1z" fill="#f00"/>
<path d="M184.2 74.7v2.4M177.1 88.1v2.6M184.2 82.2l.5 2.5h-1zM184.2 84.7v2.5" fill="none" stroke="#f00" stroke-width=".25"/>
<path d="M177.1 88.1l.5 2.6h-.9z" fill="#f00"/>
<path d="M177.1 78.4v2.5M177.1 88.1l.5 2.6h-.9z" fill="none" stroke="#f00" stroke-width=".25"/>
<path d="M176.7 78.4h.9l-.5 2.5z" fill="#f00"/>
<path d="M176.7 78.4h.9l-.5 2.5zM177.1 75.9v5M173.9 88.1h10.2M173.9 80.9h5.7M177.1 90.7v2.4M183.3 80.9h.8" fill="none" stroke="#f00" stroke-width=".25"/>
<path d="M176.7 78.4h.9l-.5 2.5z" fill="#f00"/>
<path d="M177.1 56.9v2.5M176.7 78.4h.9l-.5 2.5z" fill="none" stroke="#f00" stroke-width=".25"/>
<path d="M177.1 56.9l.5 2.5h-.9z" fill="#f00"/>
<path d="M173.9 56.9h5.3M177.1 56.9l.5 2.5h-.9zM177.1 54.4v2.5M177.1 59.4v19M183 56.9h1.1M173.9 80.9h5.7M183.3 80.9h.8" fill="none" stroke="#f00" stroke-width=".25"/>
<path d="M176.7 54.4h.9l-.5 2.5z" fill="#f00"/>
<path d="M177.1 32.9v2.5M176.7 54.4h.9l-.5 2.5z" fill="none" stroke="#f00" stroke-width=".25"/>
<path d="M177.1 32.9l.5 2.5h-.9z" fill="#f00"/>
<path d="M173.9 32.9h5.6M177.1 32.9l.5 2.5h-.9zM177.1 32.9v21.5M183.3 32.9h.8M173.9 56.9h5.3M183 56.9h1.1" fill="none" stroke="#f00" stroke-width=".25"/>
<path d="M177.1 32.9l.5 2.5h-.9z" fill="#f00"/>
<path d="M177.1 32.9l.5 2.5h-.9zM177.1 23.2v2.5" fill="none" stroke="#f00" stroke-width=".25"/>
<path d="M176.7 23.2h.9l-.5 2.5z" fill="#f00"/>
<path d="M173.9 25.7h10.2M173.9 32.9h5.6M176.7 23.2h.9l-.5 2.5zM177.1 20.7v2.5M177.1 35.4v2.5M183.3 32.9h.8M189.9 93.8h2.5" fill="none" stroke="#f00" stroke-width=".25"/>
<path d="M189.9 93.8l2.5-.5v1z" fill="#f00"/>
<path d="M184.7 93.8h2.5M189.9 93.8l2.5-.5v1z" fill="none" stroke="#f00" stroke-width=".25"/>
<path d="M184.7 93.3l2.5 .5-2.5 .5z" fill="#f00"/>
<path d="M191 20.4h2.5M182.2 93.8h2.5M184.7 93.3l2.5 .5-2.5 .5zM187.2 85.1v4.7M187.2 92.9v4M189.9 85.1v4.7M189.9 92.9v4M192.4 93.8h2.5" fill="none" stroke="#f00" stroke-width=".25"/>
<path d="M191 20.4l2.5-.4v1z" fill="#f00"/>
<path d="M184.7 20.4h2.5M191 20.4l2.5-.4v1z" fill="none" stroke="#f00" stroke-width=".25"/>
<path d="M184.7 20l2.5 .4-2.5 .6z" fill="#f00"/>
<path d="M184.7 20l2.5 .4-2.5 .6zM187.2 19.7v3M191 19.7v3M182.2 20.4h2.5M193.5 20.4h2.5M226.9 31.5v2.6" fill="none" stroke="#f00" stroke-width=".25"/>
<path d="M226.9 31.5l.5 2.6h-1z" fill="#f00"/>
<path d="M226.9 31.5l.5 2.6h-1zM226.9 41.1v2.5" fill="none" stroke="#f00" stroke-width=".25"/>
<path d="M226.4 41.1h1l-.5 2.5z" fill="#f00"/>
<path d="M223.7 31.5h19.8M226.9 34.1v7M223.7 43.6h6.7M226.4 41.1h1l-.5 2.5zM248.5 49.6h2.5" fill="none" stroke="#f00" stroke-width=".25"/>
<path d="M248.5 49.6l2.5-.5v1z" fill="#f00"/>
<path d="M242 49.6h2.5M248.5 49.6l2.5-.5v1z" fill="none" stroke="#f00" stroke-width=".25"/>
<path d="M242 49.1l2.5 .5-2.5 .5z" fill="#f00"/>
<path d="M245.9 32.6l-1.3 2.2M239.5 49.6h2.5M242 49.1l2.5 .5-2.5 .5zM244.5 48.9v3.9M248.5 48.9v3.9M251 49.6h2.5" fill="none" stroke="#f00" stroke-width=".25"/>
<path d="M245.4 32.4l.9 .5-1.7 1.9z" fill="#f00"/>
<path d="M245.4 32.4l.9 .5-1.7 1.9zM253.9 24h-3l-5 8.6 2.5-4.3M225.9 81.4v2.5" fill="none" stroke="#f00" stroke-width=".25"/>
<path d="M225.9 81.4l.5 2.5h-1z" fill="#f00"/>
<path d="M225.9 81.4l.5 2.5h-1zM225.9 89.9v2.5" fill="none" stroke="#f00" stroke-width=".25"/>
<path d="M225.4 89.9h1l-.5 2.5z" fill="#f00"/>
<path d="M222.7 81.4h17.7M222.7 92.4h17.7M225.4 89.9h1l-.5 2.5zM225.9 83.9v6M240.9 98.2h2.5" fill="none" stroke="#f00" stroke-width=".25"/>
<path d="M240.9 97.7l2.5 .5-2.5 .5z" fill="#f00"/>
<path d="M240.9 97.7l2.5 .5-2.5 .5zM247.4 98.2h2.5" fill="none" stroke="#f00" stroke-width=".25"/>
<path d="M247.4 98.2l2.5-.5v1z" fill="#f00"/>
<path d="M238.4 98.2h2.5M243.4 97.5v3.9M247.4 98.2l2.5-.5v1zM247.4 97.5v3.9M249.9 98.2h2.5" fill="none" stroke="#f00" stroke-width=".25"/>
<g fill="none" stroke="#000" stroke-width=".25">
<path d="M106.6 43.9l4-5.2v28.2l4-5.2M119.8 88.3l2.3 3.2h-4.5z"/>
<circle cx="110.5" cy="24" r=".84"/>
<circle cx="110.5" cy="24" r="1.71"/>
<circle cx="55.9" cy="56.4" r=".85"/>
<circle cx="55.9" cy="56.4" r="1.71"/>
<circle cx="164.6" cy="57.5" r=".85"/>
<circle cx="164.6" cy="57.5" r="1.72"/>
</g>
<g font-size="3.5">
<text x="173.9" y="175.7">LATERAL REVERSIVEL 420X250X15,5 MM</text>
<text x="173.4" y="189.7">1LE047</text>
<text x="225.1" y="189.7">1LE047</text>
<text x="273.6" y="189.7">1</text>
</g>
<text font-size="3.4" x="265.7" y="135.4">LEGENDA</text>
<g font-size="2.7">
<text x="153.5" y="172.8">Herivelto</text>
<text x="153.5" y="186.6">17/04/12</text>
<text x="153.5" y="193.4">mm</text>
<text x="153.5" y="200.8">1/1</text>
</g>
<g font-size="2.1" fill="#f00">
<text x="108.6" y="14.1">420</text>
<text x="57.6" y="18.6">7.5</text>
<text x="108.6" y="18.5">405</text>
<text x="161.1" y="18.5">7.5</text>
<text x="187.1" y="18.9">15.5</text>
<text x="51.1" y="30.5" transform="rotate(-90 51.1 30.5)">29</text>
<text x="175.6" y="30.5" transform="rotate(-90 175.6 30.5)">29</text>
<text x="225.3" y="38.7" transform="rotate(-90 225.3 38.7)">24</text>
<text x="51.1" y="46.1" transform="rotate(-90 51.1 46.1)">96</text>
<text x="175.6" y="46.1" transform="rotate(-90 175.6 46.1)">96</text>
<text x="245.2" y="48">Ø8</text>
<text x="46.1" y="58.6" transform="rotate(-90 46.1 58.6)">250</text>
<text x="51.1" y="70.1" transform="rotate(-90 51.1 70.1)">96</text>
<text x="175.6" y="71.7" transform="rotate(-90 175.6 71.7)">96</text>
<text x="51.1" y="85.7" transform="rotate(-90 51.1 85.7)">29</text>
<text x="175.6" y="85.7" transform="rotate(-90 175.6 85.7)">29</text>
<text x="224.3" y="88.1" transform="rotate(-90 224.3 88.1)">22</text>
<text x="187.4" y="92.2">11</text>
<text x="62.9" y="96.6">50</text>
<text x="88.6" y="96.6">160</text>
<text x="128.6" y="96.6">160</text>
<text x="155.4" y="96.6">50</text>
<text x="244.1" y="96.6">Ø8</text>
<text x="49.1" y="119.5" transform="rotate(-90 49.1 119.5)">15.5</text>
<text x="53.8" y="119.1" transform="rotate(-90 53.8 119.1)">12</text>
<text x="115.4" y="119.9" transform="rotate(-90 115.4 119.9)">7.8</text>
<text x="62.9" y="127.9">50</text>
<text x="88.6" y="127.9">160</text>
<text x="128.6" y="127.9">160</text>
<text x="155.4" y="127.9">50</text>
</g>
<g font-size="2.1" fill="#00f">
<text x="66.1" y="23.7">A</text>
<text x="54.3" y="75.7">B</text>
<text x="168.4" y="75.7">B</text>
<text x="66.1" y="92.8">A</text>
<text x="102.9" y="94.8">D</text>
<text x="142.5" y="95.9">C</text>
</g>
<g font-size="2.1">
<text x="240.9" y="57.3">SCALE 1 / 2</text>
<text x="241.6" y="54.9">DETAIL C</text>
<text x="120.5" y="89.5" transform="rotate(180 120.5 89.5)">C</text>
<text x="183" y="99.4">SECTION A-A</text>
<text x="183.7" y="101.9">SCALE 1 / 4</text>
<text x="239.6" y="106.1">SCALE 1 / 2</text>
<text x="240.2" y="103.6">DETAIL D</text>
<text x="100.1" y="134.8">SECTION B-B</text>
<text x="100.8" y="137.3">SCALE 1 / 4</text>
<text x="266.3" y="141.1">Sentido da Veia</text>
<text x="259.8" y="146.7">C</text>
<text x="266.3" y="147.2">Borda Carta 0,4mm</text>
<text x="266.3" y="153.1">Borda ABS 2mm Redonda</text>
<text x="266.3" y="159">Borda ABS 0,4mm</text>
<text x="266.3" y="164.4">Sem Borda</text>
<text x="148.4" y="169.3">Projetista:</text>
<text x="173.5" y="169.5">Descrição:</text>
<text x="148.4" y="176.6">Revisor:</text>
<text x="148.4" y="183.2">Data:</text>
<text x="173.4" y="183.3">Código Padrão:</text>
<text x="225.1" y="183.3">Código Interno:</text>
<text x="268" y="183.2">Rev.:</text>
<text x="148.4" y="190.5">Unid. Medida:</text>
<text x="148.4" y="197.2">Folha:</text>
<text x="205.3" y="199.5">ESTE DESENHO NÃO PODE SER REPRODUZIDO SEM AUTORIZAÇÃO</text>
</g>
<g font-size="1.9" fill="#f00">
<text x="254.7" y="24.7">⌀15</text>
<text x="182.2" y="34.9" transform="rotate(-90 182.2 34.9)">⌀10</text>
<text x="181.8" y="58.4" transform="rotate(-90 181.8 58.4)">⌀8</text>
<text x="182.2" y="82.9" transform="rotate(-90 182.2 82.9)">⌀10</text>
<text x="68.3" y="123.4">⌀15</text>
<text x="101.9" y="124.6">⌀8</text>
<text x="148.3" y="122.8">⌀15</text>
</g>
<g font-size="1.8">
<text x="119.9" y="186">BRAVO IND. E COMÉRCIO</text>
<text x="122.7" y="188.1">DE MÓVEIS S.A.</text>
<text x="119.9" y="192.4">Rua Giuseppe Urani, 111</text>
<text x="122.2" y="196.7">Uberlândia - MG</text>
<text x="123.3" y="194.6">Polo Moveleiro</text>
<text x="119.9" y="201">FONE: 55 (34) 3292-6900</text>
<text x="123.3" y="198.8">CEP:38402-359</text>
</g>
</svg>
